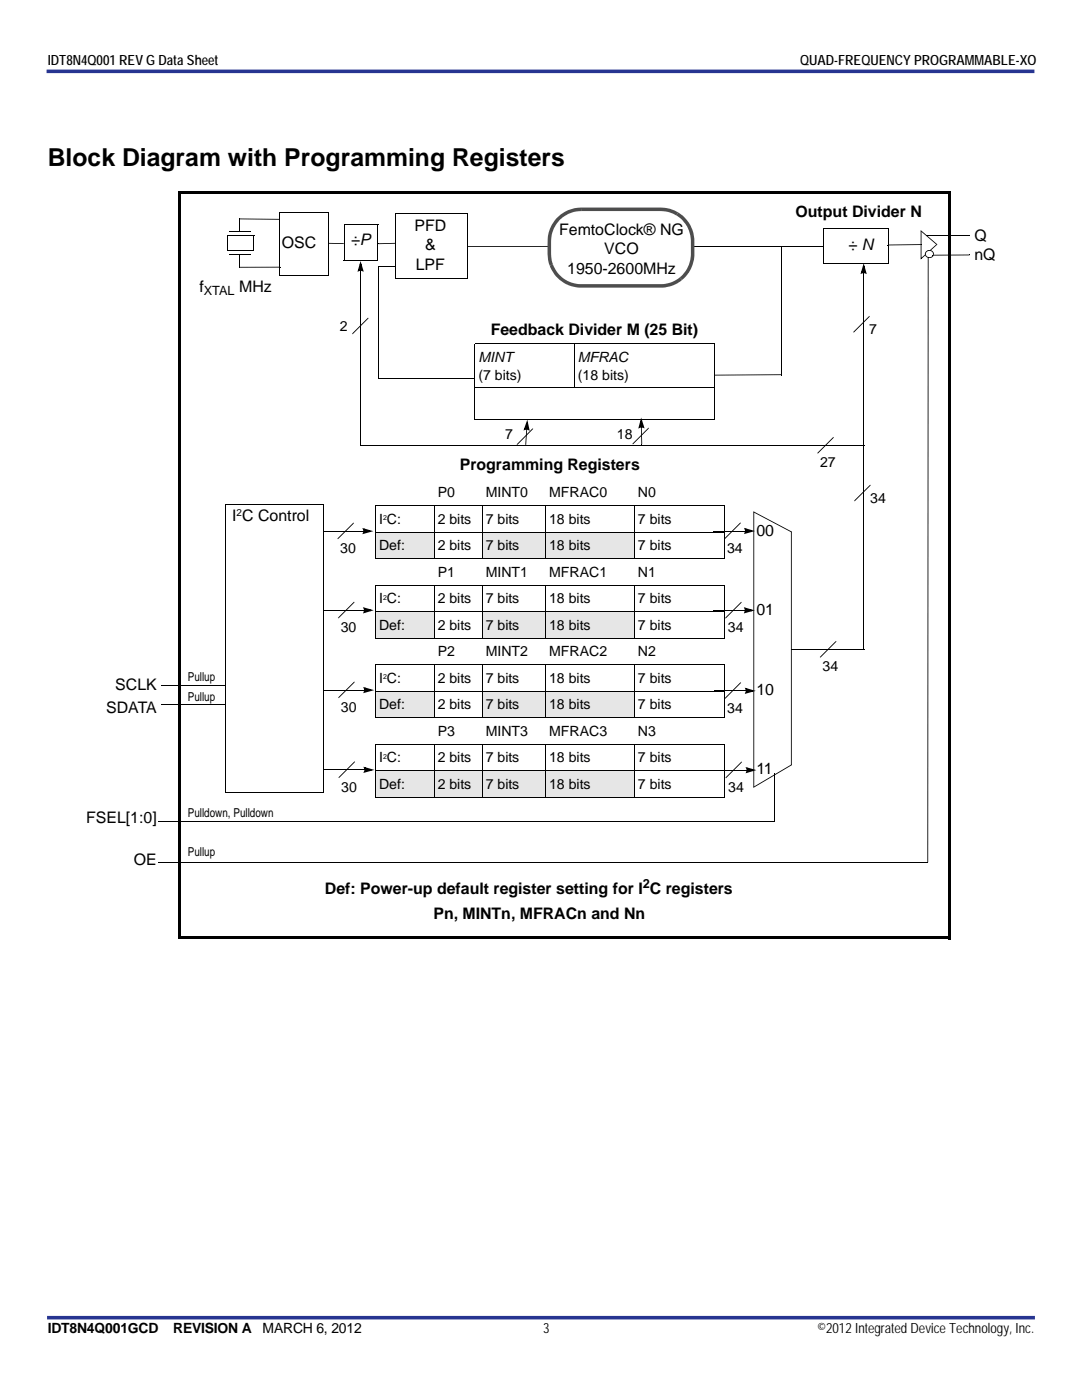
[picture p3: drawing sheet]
<svg xmlns="http://www.w3.org/2000/svg" width="216mm" height="279mm" viewBox="0 0 216 279" stroke-linecap="round" stroke-linejoin="round" font-family="sans-serif">
<path d="M9.3 14.2h197.1" fill="none" stroke="#273591" stroke-width=".71" stroke-linecap="butt"/>
<g fill="#fff">
<path d="M9.4 262.6h200v.7h-200z"/>
<path d="M9.4 262.6h197.1v.7h-197.1z"/>
</g>
<path d="M9.4 263h197.1" fill="none" stroke="#273591" stroke-width=".71" stroke-linecap="butt"/>
<path d="M9.7 34.8h196.5v184.1h-196.5z" fill="#fff"/>
<path d="M183.8 46.1l3.1 2.7-3.1 2.8z" fill="#fff"/>
<path d="M183.7 46.1h.2v5.6l-.2-.2 3.2-2.8 .1 .1-3.3 3zM183.7 45.9l3.3 2.8-.1 .2-3.2-2.7z" fill="#000"/>
<path d="M184.7 50.4a.79 .79 0 0 1 1.1-.3 .79 .79 0 0 1 .3 1 .81 .81 0 0 1-1 .2 .81 .81 0 0 1-.4-.9z" fill-rule="evenodd" fill="#fff"/>
<g fill="#000">
<path d="M35.9 38.2h153.9v.6h-153.9zM45.8 50.7l.1 .1zM45.8 46.1l.1 .1zM47.7 43.6l.1 .2zM47.7 43.7l.2 .1zM47.7 53.3l.1 .1zM47.7 50.9l.2 .1zM55.8 43.7l.1 .2zM55.9 53.2l.1 .2zM75.4 48.6l.1 .1zM75.5 53.1l.1 .2zM75.5 53.2l.2 .1z"/>
<path d="M78.8 48.5l.1 .1zM93.3 49.1l.1 .2zM111.3 49.1l.1 .2zM138.6 49.1v.2zM155.8 49.2l.1 .1zM177.1 48.8l.1 .2zM183.8 48.7l.1 .2zM185.3 49.9l.1 .2zM184.8 50.1l.5-.2 .1 .2-.4 .1-.3 .4 .2 .5 .4 .2h.5l.3-.4v-.4l-.3-.4h-.5v-.2a.82 .82 0 0 1 1.1 .9 .82 .82 0 0 1-1.2 .7 .78 .78 0 0 1-.4-1.4zM186.1 50.8l.1 .2zM193.3 46.9l.1 .2zM193.5 50.8v.2z"/>
<path d="M35.6 186.9h153.9v.6h-153.9zM35.6 38.2h.6v149h-.6zM189.2 38.5h.6v149h-.6z"/>
</g>
<path d="M93.4 49.2h17.9M186.2 50.9h7.3" fill="none" stroke="#000" stroke-width=".21"/>
<g fill="none" stroke="#000" stroke-width=".2">
<path d="M45.4 50h5.3M45.5 46.9v3.1M45.5 47h5.2M45.9 50.8h4.2M45.9 46.2h4.2M47.8 53.3h8.1M47.8 43.8v2.4M47.8 51v2.5M50.7 47v3.1M55.7 55h9.8M55.8 42.3v12.7M55.8 42.4h9.8"/>
<path d="M65.5 42.4v12.7M75.6 53.3v22.3M75.6 53.2h3.4M78.8 55.5h14.5M78.8 42.6h14.5M78.8 42.5v13M93.3 42.6v13M138.6 49.2h25.8M155.9 49.3v25.6M184.8 47h8.5"/>
</g>
<path d="M47.8 43.7h8M75.5 48.6h3.3M177.2 48.9h6.6" fill="none" stroke="#000" stroke-width=".25"/>
<path d="M111.6 43.5a6.4 6.4 0 0 1 4.4-1.7h15.8a6.4 6.4 0 0 1 6.4 6.3 9.1 9.1 0 0 1-1.1 6.1 6.3 6.3 0 0 1-4.9 2.8h-16.2a6.4 6.4 0 0 1-6.4-6.3 12.1 12.1 0 0 1 .2-4.3l.7-1.6z" fill-rule="evenodd" fill="#fff"/>
<g fill="#4d4d4d">
<path d="M111.3 43.3a6.8 6.8 0 0 1 4.6-1.9l.1 .7-1.8 .3-.9 .3-1.2 .8-.9 1-.6 1-.5 1.4-.1 1.2v3.2l.3 1.5-.6 .2a15.2 15.2 0 0 1-.1-7 7.3 7.3 0 0 1 1.7-2.7z"/>
<path d="M109.7 53l.6-.2 .5 1 .7 .9 1.4 1.2 1.3 .6 1.1 .2h16.9l2-.5 1.5-.9 .4 .6-1.6 1-2 .5h-16.9a6.7 6.7 0 0 1-5.9-4.4z"/>
<path d="M135.3 42.4l1.5 1.2 .6 .8 .6 1.1a14 14 0 0 1 .3 7l-.9 1.9-1.3 1.5-.4-.5 1.1-1.3 .7-1.4 .2-.8 .2-4.1-.2-.9-.5-1.6-1.1-1.4-1.1-.9z"/>
<path d="M115.9 41.4h16l1.6 .2 1.8 .8-.3 .6-1.6-.7-1.6-.2h-15.8z"/>
</g>
<g fill="none" stroke="#000" stroke-width=".2">
<path d="M164.3 52.6h12.9M164.3 45.5h13M164.3 45.4v7.2M172.3 54.5v75.1M177.2 45.5v7.1M75.5 75.5h19.3M94.7 68.6h47.8M94.7 77.4h47.8M94.8 68.6v15.1M114.6 68.5v8.9M142.5 68.6v15.1M94.7 83.8h47.8"/>
<path d="M45 100.6h19.7M45 100.5v57.6M64.6 100.6v57.6M45 158.1h19.6M31.7 163.9h122.6M31.7 172.1h153.3"/>
</g>
<path d="M172.3 54.3h.1v.3h-.1zM172.3 52.5l.7 2.2-.5-.3-.3-1.2 .3-.1-.4 1.3-.3-.1 .5-.2 .1 .3-.7 .3zM172.3 54.1l.4 .1-.1 .4-.3-.2zM185.1 51.4l.2 .1zM142.5 74.8l.1 .2zM155.9 74.7v.2zM172.3 129.6l.1 .1zM154.3 163.9l.1 .1zM185 172v.2zM185 172.1l.2 .1z" fill="#000"/>
<path d="M172.3 53.2l.4 1.2-.4-.1-.3 .1z" fill="#000"/>
<path d="M185.2 51.5v120.6M142.6 74.8h13.3" fill="none" stroke="#000" stroke-width=".25"/>
<g fill="#e6e6e6">
<path d="M74.9 106.2h11.7v5.3h-11.7z"/>
<path d="M96.2 106.2h12.7v5.3h-12.7z"/>
<path d="M108.9 106.2h17.7v5.3h-17.7z"/>
<path d="M74.9 122h11.7v5.3h-11.7z"/>
<path d="M96.2 122h12.7v5.3h-12.7z"/>
<path d="M108.9 122h17.7v5.3h-17.7z"/>
<path d="M74.9 137.9h11.7v5.3h-11.7z"/>
<path d="M96.2 137.9h12.7v5.3h-12.7z"/>
<path d="M108.9 137.9h17.7v5.3h-17.7z"/>
<path d="M74.9 153.8h11.7v5.3h-11.7z"/>
<path d="M86.6 153.8h9.6v5.3h-9.6z"/>
<path d="M96.2 153.8h12.7v5.3h-12.7z"/>
<path d="M108.9 153.8h17.7v5.3h-17.7z"/>
</g>
<g fill="none" stroke="#000" stroke-width=".2">
<path d="M68.6 51.9h6.8M68.7 44.8v7.1M68.7 44.9h6.8M71.9 54.1v34.9M75.4 44.9v7.1M72 88.9h100.4M64.6 106h7.9M74.9 100.9h69.7M74.9 106.2h69.7M74.9 111.5h69.7M74.9 100.9v10.5M86.6 100.8v10.7"/>
<path d="M86.6 116.7v10.7M96.2 100.8v10.7M96.2 116.7v10.7M108.9 100.8v10.7M108.9 116.7v10.7M126.6 100.8v10.7M126.6 116.7v10.7M142.4 106h6.3M144.5 100.9v10.5M144.5 116.8v10.5M144.6 116.8h-69.7v10.5M150.4 102v55.1"/>
<path d="M32.1 136.8h12.7M64.8 121.8h7.8M64.8 137.7h7.9M74.9 122.1h69.7M74.9 127.3h69.7M74.9 132.6h69.7M74.9 137.9h69.7M74.9 132.7v10.5M86.6 132.6v10.7M96.2 132.6v10.7M108.9 132.6v10.7M126.6 132.6v10.7"/>
<path d="M142.3 121.8h6.3M142.5 137.9h6.3M144.5 132.7v10.5M157.8 129.6h14.7M32.1 140.7h12.9M64.9 153.6h7.8M74.9 143.2h69.7M74.9 148.5h69.7M74.9 153.8h69.7M74.9 159.1h69.7M74.9 148.5v10.5M86.6 148.5v10.6"/>
<path d="M96.2 148.5v10.6M108.9 148.5v10.6M126.6 148.5v10.6M142.7 153.7h6.3M144.5 148.5v10.5M154.5 154.4v9.6"/>
</g>
<g fill="#000">
<path d="M65.4 48.5l.1 .1zM68.6 48.5l.1 .2zM71.9 53.8h.1v.3h-.1zM71.9 54l.1 .1zM71.9 52.1l.7 2.1-.5-.2-.3-1.2 .3-.1-.3 1.3-.4-.1 .5-.3 .1 .4-.7 .3zM71.9 53.6l.5 .2-.2 .3-.3-.1zM70.2 66.6l.2 .1zM73.4 63.5h.2zM70.3 66.5l3.1-3 .1 .1-3.1 3.1zM170.2 66.3h.2zM173.4 63.1l.2 .1zM170.3 66.2l3.1-3.1 .1 .1-3.1 3.1z"/>
<path d="M103.1 88.7l.2 .1zM104.8 88.7l.2 .1zM105 85.5h.2v.3h-.2zM105.2 83.8l.5 2.2-.4-.3-.3-1.2 .3-.1-.4 1.3-.3-.1 .5-.3 .1 .4-.7 .2zM105 85.7l.2 .1zM105.1 85.3l.4 .2-.1 .3-.3-.1zM106.3 85.5v.2zM106.2 85.5l.1 .2-3 3.1-.2-.2zM126.2 88.6h.2zM127.9 85.1h.2v.3h-.2zM127.9 85.3l.2 .1zM128 88.6l.1 .1z"/>
<path d="M127.9 83.3l.7 2.2-.4-.3-.4-1.2 .3-.1-.3 1.4-.3-.1 .4-.3 .1 .3-.6 .3zM127.9 84.9l.5 .1-.1 .4-.4-.2zM129.3 85.4l.2 .1zM126.2 88.5l3.1-3.1 .2 .1-3.1 3.1zM163.1 90.4l.2 .1zM166.2 87.2l.2 .1zM163.1 90.3l3.1-3.1 .1 .2-3 3.1zM170.4 99.9l.2 .1zM172.4 88.8l.1 .2zM173.6 96.8l.2 .1zM170.5 99.9l3.1-3.1 .1 .1-3.1 3.1zM64.6 105.9v.2z"/>
<path d="M67.3 107.5h.2zM70.5 104.3l.1 .2zM67.4 107.4l3.1-3 .1 .1-3.1 3zM72.4 105.9h.3v.2h-.3zM72.6 105.9h.3l-.1 .5-.4-.1zM72.3 105.4l2.2 .6-2.2 .6 .3-.4 1.2-.4 .1 .4-1.3-.4 .1-.3 .2 .4-.3 .2zM144.5 107.5h.2zM147.7 104.3l.1 .1zM144.6 107.4l3.1-3.1 .1 .2-3.1 3zM148.6 105.9h.3v.2h-.3zM148.7 105.9h.4l-.2 .5-.3-.1zM148.5 105.3l2.2 .7-2.2 .6 .2-.4 1.2-.4 .2 .4-1.4-.4 .1-.3 .3 .4-.4 .1z"/>
<path d="M150.5 102.1l7.5 4v46.6l-7.7 4.5 .1-.2 7.5-4.4v.1h-.1v-46.6h.2l-.1 .1-7.5-3.9zM44.8 136.8l.1 .1zM64.7 121.7l.1 .2zM64.7 137.6l.1 .2zM67.4 123.3l.2 .1zM67.5 139.2l.1 .1zM70.6 120.1l.2 .1zM67.5 123.2l3.1-3.1 .1 .2-3.1 3.1zM70.6 136.1h.2zM67.5 139.1l3.1-3 .1 .1-3.1 3.1zM72.5 121.7h.4v.2h-.4zM72.7 121.7h.3l-.1 .5-.3-.1z"/>
<path d="M72.6 137.6h.3v.2h-.3zM72.7 137.7h.4l-.2 .4-.3-.1zM72.4 121.2l2.2 .6-2.2 .6 .3-.4 1.2-.4 .1 .4-1.3-.4 .1-.3 .2 .4-.3 .2zM72.5 137.1l2.2 .6-2.2 .6 .2-.4 1.3-.3 .1 .3-1.4-.4 .1-.3 .3 .5-.4 .1zM144.6 139.3l.1 .2zM144.7 123.3l.2 .1zM147.7 136.2l.2 .1zM147.7 136.2l.1 .1-3 3.1-.2-.1zM147.8 120.2h.2zM144.7 123.3l3.1-3.1 .2 .1-3.1 3.1zM148.5 121.7h.3v.2h-.3zM148.7 121.8h.3l-.1 .4-.4-.1z"/>
<path d="M148.4 121.2l2.2 .6-2.2 .6 .3-.4 1.2-.4 .1 .4-1.3-.4 .1-.3 .2 .5-.3 .1zM148.7 137.8h.3v.2h-.3zM148.9 137.8h.3l-.1 .5-.4-.1zM148.6 137.2l2.2 .7-2.2 .6 .3-.5 1.2-.3 .1 .3-1.3-.3 .1-.3 .2 .4-.3 .1zM163.6 131.1l.2 .1zM166.7 128h.2zM163.6 131.1l3.1-3.1 .2 .1-3.1 3.1zM45 140.6l.1 .1zM64.8 153.6l.1 .1zM67.6 155.1v.2zM70.7 152l.2 .1zM67.6 155.1l3.1-3.1 .1 .1-3.1 3.1z"/>
<path d="M72.6 153.6h.4v.1h-.4zM72.8 153.6l.4 .1-.2 .4-.4-.2zM72.5 153l2.2 .6-2.2 .7 .3-.5 1.2-.3 .1 .3-1.3-.3 .1-.4 .2 .5-.3 .1zM144.7 155.2l.2 .1zM147.9 152l.2 .1zM144.8 155.1l3.1-3.1 .1 .2-3.1 3.1zM148.9 153.6h.3v.2h-.3zM149 153.6h.4l-.2 .5-.3-.1zM148.8 153.1l2.1 .6-2.1 .6 .2-.4 1.2-.4 .1 .4-1.3-.4 .1-.3 .3 .4-.4 .2zM154.4 154.3l.2 .1z"/>
</g>
<path d="M71.9 52.7l.4 1.2-.4-.1-.3 .1zM105.2 84.4l.3 1.3-.4-.2-.3 .1zM128 84l.3 1.2-.3-.1-.4 .1zM72.6 105.6l1.2 .4-1.2 .3 .1-.3zM148.8 105.6l1.2 .4-1.2 .3 .1-.3zM72.7 121.5l1.2 .3-1.2 .4 .2-.4zM72.8 137.4l1.2 .3-1.2 .4 .1-.4zM148.7 121.5l1.2 .3-1.2 .4 .1-.4zM148.9 137.5l1.2 .4-1.2 .3 .1-.3zM72.8 153.3l1.2 .3-1.2 .4 .2-.4zM149.1 153.4l1.2 .3-1.2 .4 .1-.4z" fill="#000"/>
<path d="M105 85.8v3" fill="none" stroke="#000" stroke-width=".36"/>
<path d="M128 85.4v3.2" fill="none" stroke="#000" stroke-width=".25"/>
<path d="M65.5 48.6h3.1" fill="none" stroke="#000" stroke-width=".23"/>
<text font-size="4.9" x="9.5" y="33.1">Block Diagram with Programming Registers</text>
<g font-size="3.2">
<text x="82.7" y="46.1">PFD</text>
<text x="111.6" y="46.9">FemtoClock® NG</text>
<text x="158.7" y="43.4">Output Divider N</text>
<text x="56.3" y="49.6">OSC</text>
<text x="70.1" y="48.9">÷P</text>
<text x="83" y="53.9">LPF</text>
<text x="84.8" y="50">&amp;</text>
<text x="120.6" y="50.7">VCO</text>
<text x="169.3" y="49.9">÷ N</text>
<text x="194.4" y="48">Q</text>
<text x="194.4" y="51.9">nQ</text>
<text x="39.8" y="58.2">f</text>
<text x="47.7" y="58.2">MHz</text>
<text x="113.2" y="54.6">1950-2600MHz</text>
<text x="97.9" y="66.8">Feedback Divider M (25 Bit)</text>
<text x="91.8" y="93.8">Programming Registers</text>
<text x="46.3" y="104">I C Control</text>
<text x="150.9" y="106.9">00</text>
<text x="150.9" y="122.8">01</text>
<text x="23" y="137.6">SCLK</text>
<text x="21.2" y="142.4">SDATA</text>
<text x="150.9" y="138.7">10</text>
<text x="150.9" y="154.6">11</text>
<text x="17.2" y="164.3">FSEL[1:0]</text>
<text x="26.7" y="172.7">OE</text>
<text x="64.8" y="178.4">Def: Power-up default register setting for I C registers</text>
<text x="86.5" y="183.4">Pn, MINTn, MFRACn and Nn</text>
</g>
<g font-size="2.8">
<text x="9.5" y="12.9">IDT8N4Q001 REV G Data Sheet</text>
<text x="159.7" y="12.9">QUAD-FREQUENCY PROGRAMMABLE-XO</text>
<text x="67.8" y="66">2</text>
<text x="173.5" y="66.7">7</text>
<text x="95.5" y="72.2">MINT</text>
<text x="95.5" y="75.8">(7 bits)</text>
<text x="115.3" y="72.2">MFRAC</text>
<text x="115.3" y="75.8">(18 bits)</text>
<text x="100.8" y="87.7">7</text>
<text x="123.1" y="87.5">18</text>
<text x="163.6" y="93.3">27</text>
<text x="87.3" y="99.2">P0</text>
<text x="96.9" y="99.2">MINT0</text>
<text x="109.6" y="99.2">MFRAC0</text>
<text x="127.3" y="99.2">N0</text>
<text x="173.6" y="100.4">34</text>
<text x="75.6" y="104.5">I C:</text>
<text x="87.3" y="104.5">2 bits</text>
<text x="96.9" y="104.5">7 bits</text>
<text x="109.6" y="104.5">18 bits</text>
<text x="127.3" y="104.5">7 bits</text>
<text x="67.9" y="110.4">30</text>
<text x="75.6" y="109.8">Def:</text>
<text x="87.3" y="109.8">2 bits</text>
<text x="96.9" y="109.8">7 bits</text>
<text x="109.6" y="109.8">18 bits</text>
<text x="127.3" y="109.8">7 bits</text>
<text x="145.1" y="110.3">34</text>
<text x="87.3" y="115.1">P1</text>
<text x="96.9" y="115.1">MINT1</text>
<text x="109.6" y="115.1">MFRAC1</text>
<text x="127.3" y="115.1">N1</text>
<text x="75.6" y="125.7">Def:</text>
<text x="75.6" y="120.4">I C:</text>
<text x="87.3" y="125.7">2 bits</text>
<text x="87.3" y="120.4">2 bits</text>
<text x="96.9" y="125.7">7 bits</text>
<text x="96.9" y="120.4">7 bits</text>
<text x="109.6" y="125.7">18 bits</text>
<text x="109.6" y="120.4">18 bits</text>
<text x="127.3" y="125.7">7 bits</text>
<text x="127.3" y="120.4">7 bits</text>
<text x="68" y="126.2">30</text>
<text x="87.3" y="131">P2</text>
<text x="96.9" y="131">MINT2</text>
<text x="109.6" y="131">MFRAC2</text>
<text x="127.3" y="131">N2</text>
<text x="145.2" y="126.2">34</text>
<text x="75.6" y="136.3">I C:</text>
<text x="87.3" y="136.3">2 bits</text>
<text x="96.9" y="136.3">7 bits</text>
<text x="109.6" y="136.3">18 bits</text>
<text x="127.3" y="136.3">7 bits</text>
<text x="164.1" y="134">34</text>
<text x="68" y="142.1">30</text>
<text x="75.6" y="141.6">Def:</text>
<text x="87.3" y="141.6">2 bits</text>
<text x="96.9" y="141.6">7 bits</text>
<text x="109.6" y="141.6">18 bits</text>
<text x="127.3" y="141.6">7 bits</text>
<text x="145.1" y="142.2">34</text>
<text x="87.3" y="146.9">P3</text>
<text x="96.9" y="146.9">MINT3</text>
<text x="109.6" y="146.9">MFRAC3</text>
<text x="127.3" y="146.9">N3</text>
<text x="75.6" y="152.1">I C:</text>
<text x="87.3" y="152.1">2 bits</text>
<text x="96.9" y="152.1">7 bits</text>
<text x="109.6" y="152.1">18 bits</text>
<text x="127.3" y="152.1">7 bits</text>
<text x="68.1" y="158">30</text>
<text x="75.6" y="157.4">Def:</text>
<text x="87.3" y="157.4">2 bits</text>
<text x="96.9" y="157.4">7 bits</text>
<text x="109.6" y="157.4">18 bits</text>
<text x="127.3" y="157.4">7 bits</text>
<text x="145.3" y="158.1">34</text>
<text x="9.5" y="266">IDT8N4Q001GCD</text>
<text x="34.6" y="266">REVISION A</text>
<text x="52.4" y="266">MARCH 6, 2012</text>
<text x="108.4" y="266">3</text>
<text x="163.1" y="266">©2012 Integrated Device Technology, Inc.</text>
</g>
<g font-size="2.5">
<text x="40.7" y="59">XTAL</text>
<text x="37.5" y="136">Pullup</text>
<text x="37.5" y="139.8">Pullup</text>
<text x="37.5" y="163.1">Pulldown, Pulldown</text>
<text x="37.5" y="170.9">Pullup</text>
<text x="128.3" y="177.1">2</text>
</g>
<text font-size="2" x="47.2" y="103">2</text>
<g font-size="1.4">
<text x="76.4" y="103.8">2</text>
<text x="76.4" y="119.7">2</text>
<text x="76.4" y="135.6">2</text>
<text x="76.4" y="151.4">2</text>
</g>
</svg>
